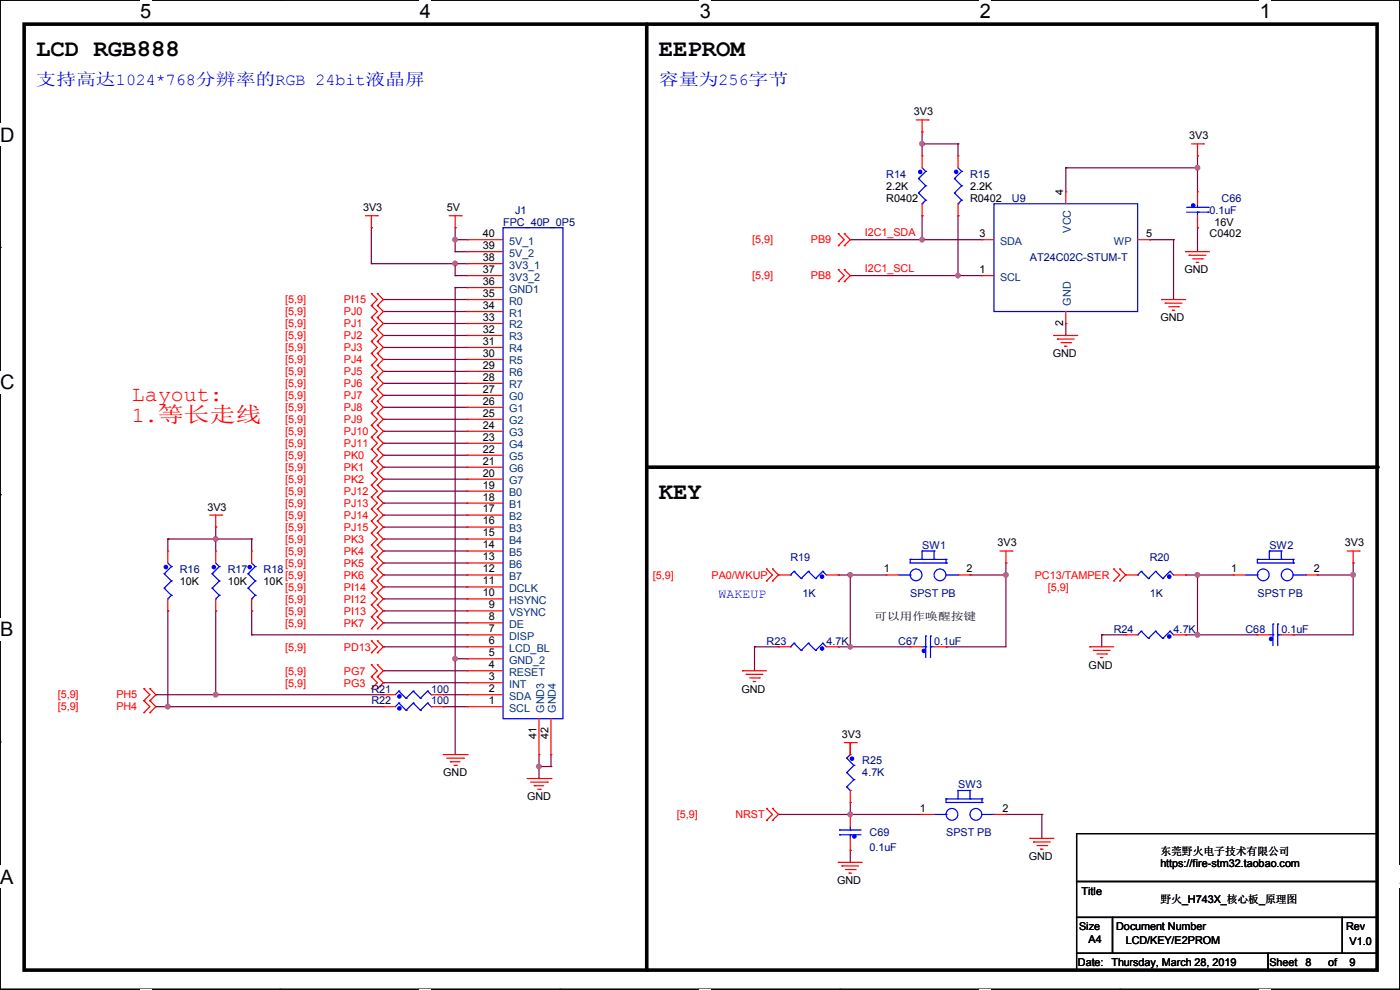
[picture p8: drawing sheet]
<svg xmlns="http://www.w3.org/2000/svg" width="297mm" height="210mm" viewBox="0 0 297 210" stroke-linecap="round" stroke-linejoin="round" font-family="sans-serif">
<path d="M0 0h297v209.8h-297z" fill="none" stroke="#000" stroke-width=".25"/>
<g fill="#fff">
<path d="M29.7 0h2.4v4.8h-2.4z"/>
<path d="M29.7 209.8h2.4v.2h-2.4z"/>
</g>
<path d="M59.4 0h.1M59.4 209.8h.1" fill="none" stroke="#000" stroke-width=".25"/>
<g fill="#fff">
<path d="M89.1 0h2.3v4.8h-2.3z"/>
<path d="M89.1 209.8h2.3v.2h-2.3z"/>
</g>
<path d="M118.8 0h.1M118.8 209.8h.1" fill="none" stroke="#000" stroke-width=".25"/>
<g fill="#fff">
<path d="M148.5 0h2.3v4.8h-2.3z"/>
<path d="M148.5 209.8h2.3v.2h-2.3z"/>
</g>
<path d="M178.2 0h.1M178.2 209.8h.1" fill="none" stroke="#000" stroke-width=".25"/>
<g fill="#fff">
<path d="M207.9 0h2.3v4.8h-2.3z"/>
<path d="M207.9 209.8h2.3v.2h-2.3z"/>
</g>
<path d="M237.6 0h.1M237.6 209.8h.1" fill="none" stroke="#000" stroke-width=".25"/>
<g fill="#fff">
<path d="M267.3 0h2.3v4.8h-2.3z"/>
<path d="M267.3 209.8h2.3v.2h-2.3z"/>
<path d="M0 26.2h3.1v4.8h-3.1z"/>
<path d="M0 78.7h3.1v4.7h-3.1z"/>
</g>
<path d="M0 52.5h.1M297 52.5h.1" fill="none" stroke="#000" stroke-width=".25"/>
<path d="M0 131.1h2.9v4.8h-2.9z" fill="#fff"/>
<path d="M0 104.9h.1M297 104.9h.1" fill="none" stroke="#000" stroke-width=".25"/>
<g fill="#fff">
<path d="M0 183.6h2.9v4.7h-2.9z"/>
<path d="M296.9 183.6h.1v4.7h-.1z"/>
</g>
<path d="M0 157.4h.1M297 157.4h.1M228.4 176.8h63.7v10.2h-63.7zM228.4 187h63.7v7.6h-63.7zM228.4 194.6h7.6v7.6h-7.6zM236 194.6h48.8v7.6h-48.8zM284.8 194.6h7.3v7.6h-7.3zM228.4 202.2h40.6v3.6h-40.6zM269 202.2h23.1v3.6h-23.1z" fill="none" stroke="#000" stroke-width=".25"/>
<path d="M5.1 5.1h287v200.7h-287zM137.2 5.1v200.7M137.2 99.1h154.9" fill="none" stroke="#000" stroke-width=".76"/>
<g fill="#000">
<circle cx="292.1" cy="99.1" r=".38"/>
<circle cx="137.2" cy="205.8" r=".38"/>
</g>
<g fill="none" stroke="#800040" stroke-width=".25">
<path d="M195.6 28h.1M195.6 30.5h.1M195.6 28v5.1M195.6 30.5h7.6M203.2 30.5h.1M203.2 30.5v2.6M226.1 35.6h.1M226.1 35.6v5.1M226.1 35.6h27.9M254 33.1h.1M254 35.6h.1M254 33.1v7.6"/>
<path d="M78.8 48.3h.1M78.8 55.9h.1M78.8 48.3v7.6M78.8 55.9h20.3M96.6 53.4h.1M96.6 48.3h.1M96.6 50.8h.1M96.6 58.5h.1M96.6 55.9h.1M96.6 50.8h2.5M96.6 58.5h2.5M96.6 53.4h2.5"/>
<path d="M96.6 48.3v5.1M96.6 55.9v2.6M180.4 50.8h.1M180.4 58.5h.1M180.4 50.8h27.9M180.4 58.5h27.9M195.6 45.8h.1M195.6 50.8h.1M195.6 45.8v5M203.2 45.8h.1M203.2 58.5h.1M203.2 45.8v12.7"/>
<path d="M243.9 50.8h.1M243.9 50.8h5.1M249 50.8h.1M249 50.8v12.7M254 48.3h.1M254 48.3v5.1M81.3 63.5h.1M81.3 66.1h.1M81.3 68.6h.1M81.3 71.2h.1M81.3 73.7h.1M81.3 76.2h.1"/>
<path d="M81.3 78.8h.1M81.3 63.5h17.8M81.3 66.1h17.8M81.3 68.6h17.8M81.3 71.2h17.8M81.3 73.7h17.8M81.3 76.2h17.8M81.3 78.8h17.8M96.6 61h.1M96.6 61v99.1M96.6 61h2.5M226.1 68.6h.1"/>
<path d="M226.1 68.6v2.6M81.3 81.3h.1M81.3 83.9h.1M81.3 86.4h.1M81.3 88.9h.1M81.3 91.5h.1M81.3 94h.1M81.3 96.6h.1M81.3 99.1h.1M81.3 81.3h17.8M81.3 83.9h17.8M81.3 86.4h17.8"/>
<path d="M81.3 88.9h17.8M81.3 91.5h17.8M81.3 94h17.8M81.3 96.6h17.8M81.3 99.1h17.8M35.6 114.3h.1M35.6 114.3h17.8M35.6 114.3v2.6M45.8 114.3h.1M45.8 111.8h.1M45.8 111.8v5.1M53.4 114.3h.1"/>
<path d="M53.4 114.3v2.6M81.3 101.6h.1M81.3 104.2h.1M81.3 106.7h.1M81.3 109.3h.1M81.3 111.8h.1M81.3 114.3h.1M81.3 116.9h.1M81.3 119.4h.1M81.3 101.6h17.8M81.3 104.2h17.8M81.3 106.7h17.8"/>
<path d="M81.3 109.3h17.8M81.3 111.8h17.8M81.3 114.3h17.8M81.3 116.9h17.8M81.3 119.4h17.8M213.4 119.4h.1M213.4 119.4v17.8h-12.7M287.1 119.4h.1M287.1 119.4v15.3h-12.7M35.6 129.6h.1M35.6 129.6v20.3M45.8 129.6h.1"/>
<path d="M45.8 129.6v17.8M53.4 129.6h.1M53.4 134.7h.1M53.4 134.7h45.7M53.4 129.6v5.1M81.3 122h.1M81.3 124.5h.1M81.3 127h.1M81.3 129.6h.1M81.3 132.1h.1M81.3 137.2h.1M81.3 122h17.8"/>
<path d="M81.3 137.2h17.8M81.3 124.5h17.8M81.3 127h17.8M81.3 129.6h17.8M81.3 132.1h17.8M96.6 139.7h.1M96.6 139.7h2.5M160.1 137.2h.1M160.1 137.2h5M160.1 137.2v5.1M177.8 137.2h.1M177.8 122h.1"/>
<path d="M177.8 122h10.2M177.8 137.2h15.3M180.4 122h.1M180.4 137.2h.1M180.4 122v15.2M200.7 137.2h.1M205.8 122h.1M205.8 122h7.6M213.4 122h.1M233.7 134.7h.1M233.7 134.7h5.1M233.7 134.7v2.5"/>
<path d="M251.5 122h.1M251.5 134.7h.1M251.5 122h10.2M251.5 134.7h15.2M254 122h.1M254 134.7h.1M254 122v12.7M274.4 134.7h.1M279.4 122h.1M279.4 122h7.7M287.1 122h.1M33.1 147.4h.1"/>
<path d="M33.1 149.9h.1M33.1 147.4h48.2M33.1 149.9h48.2M35.6 149.9h.1M45.8 147.4h.1M81.3 142.3h.1M81.3 144.8h.1M81.3 142.3h17.8M81.3 144.8h17.8M94 147.4h.1M94 149.9h.1M94 147.4h5.1"/>
<path d="M94 149.9h5.1M180.4 157.5h.1M180.4 157.5v2.6M114.3 162.6h.1M114.3 165.1h.1M114.3 160.1v5M114.3 162.6h2.6M116.9 162.6h.1M116.9 160.1v2.5M165.1 172.8h.1M165.1 172.8h30.5M180.4 170.2h.1"/>
<path d="M180.4 172.8h.1M180.4 170.2v2.6M213.4 172.8h.1M213.4 172.8h7.6M221 172.8h.1M221 172.8v5M180.4 180.4h.1M180.4 180.4v2.5"/>
</g>
<g fill="#f0f" stroke="#f0f" stroke-width=".25">
<circle cx="254" cy="35.6" r=".49"/>
<circle cx="195.6" cy="50.8" r=".49"/>
<circle cx="203.2" cy="58.4" r=".49"/>
<circle cx="195.6" cy="30.5" r=".49"/>
<circle cx="254" cy="121.9" r=".49"/>
<circle cx="180.4" cy="121.9" r=".49"/>
<circle cx="254" cy="134.6" r=".49"/>
<circle cx="180.4" cy="137.2" r=".49"/>
<circle cx="180.4" cy="172.7" r=".49"/>
<circle cx="287" cy="121.9" r=".49"/>
<circle cx="213.4" cy="121.9" r=".49"/>
<circle cx="96.5" cy="50.8" r=".49"/>
<circle cx="96.5" cy="55.9" r=".49"/>
<circle cx="96.5" cy="139.7" r=".49"/>
<circle cx="45.7" cy="114.3" r=".49"/>
<circle cx="45.7" cy="147.3" r=".49"/>
<circle cx="35.6" cy="149.9" r=".49"/>
<circle cx="114.3" cy="162.6" r=".49"/>
</g>
<g fill="none" stroke="#f00" stroke-width=".25">
<path d="M194.4 25.4h2.5M195.6 28h.1M195.6 33.1h.1M195.6 25.4v2.6M195.6 33.1v2.5M196.9 25.4h.1M203.2 33.1h.1M203.2 33.1v2.5M252.8 30.5h2.5M254 33.1h.1M254 30.5v2.6M255.3 30.5h.1"/>
<path d="M77.5 45.8h2.6M78.8 48.3h.1M78.8 45.8v2.5M80.1 45.8h.1M95.3 45.8h2.5M96.6 48.3h.1M96.6 45.8v2.5M97.8 45.8h.1M99.1 50.8h.1M99.1 53.4h.1M99.1 55.9h.1M99.1 58.5h.1"/>
<path d="M99.1 53.4h7.6M99.1 50.8h7.6M99.1 58.5h7.6M99.1 55.9h7.6M177.8 49.6h.1M177.8 52.1h.1M177.8 57.2h.1M177.8 59.7h.1M177.8 49.6l1.3 1.2-1.3 1.3M177.8 57.2l1.3 1.3-1.3 1.2M179.1 52.1h.1M179.1 49.6h.1"/>
<path d="M179.1 59.7h.1M179.1 57.2h.1M179.1 49.6l1.3 1.2-1.3 1.3M179.1 57.2l1.3 1.3-1.3 1.2M195.6 45.8h.1M195.6 43.2v2.6M203.2 45.8h.1M203.2 43.2v2.6M208.3 50.8h.1M208.3 58.5h.1M208.3 50.8h2.6M208.3 58.5h2.6"/>
<path d="M226.1 40.7h.1M226.1 40.7v2.5M241.3 50.8h2.6M243.9 50.8h.1M251.5 53.4h.1M251.5 53.4h5.1M252.3 54.1h.1M252.3 54.1h3.5M253 54.9h2.1M253.8 55.7h.1M253.8 55.7h.5M254 40.7h.1"/>
<path d="M254 48.3h.1M254 40.7v2.5M254 45.8v2.5M255.1 54.9h.1M78.8 62.3h.1M78.8 64.8h.1M78.8 67.4h.1M78.8 69.9h.1M78.8 72.4h.1M78.8 75h.1M78.8 77.5h.1M78.8 62.3l1.3 1.2-1.3 1.3"/>
<path d="M78.8 64.8l1.3 1.3-1.3 1.3M78.8 67.4l1.3 1.2-1.3 1.3M78.8 69.9l1.3 1.3-1.3 1.2M78.8 72.4l1.3 1.3-1.3 1.3M78.8 75l1.3 1.2-1.3 1.3M78.8 77.5l1.3 1.3-1.3 1.3M80.1 64.8h.1M80.1 62.3h.1M80.1 67.4h.1M80.1 69.9h.1M80.1 72.4h.1M80.1 75h.1"/>
<path d="M80.1 77.5h.1M80.1 62.3l1.2 1.2-1.2 1.3M80.1 64.8l1.2 1.3-1.2 1.3M80.1 67.4l1.2 1.2-1.2 1.3M80.1 69.9l1.2 1.3-1.2 1.2M80.1 72.4l1.2 1.3-1.2 1.3M80.1 75l1.2 1.2-1.2 1.3M80.1 77.5l1.2 1.3-1.2 1.3M99.1 61h.1M99.1 63.5h.1M99.1 66.1h.1M99.1 68.6h.1"/>
<path d="M99.1 71.2h.1M99.1 73.7h.1M99.1 76.2h.1M99.1 78.8h.1M99.1 71.2h7.6M99.1 63.5h7.6M99.1 61h7.6M99.1 66.1h7.6M99.1 68.6h7.6M99.1 73.7h7.6M99.1 76.2h7.6M99.1 78.8h7.6"/>
<path d="M223.6 71.2h.1M223.6 71.2h5M224.3 71.9h.1M224.3 71.9h3.6M225.1 72.7h2M225.8 73.4h.1M225.8 73.4h.6M226.1 68.6h.1M226.1 66.1v2.5M227.1 72.7h.1M246.4 63.5h.1M246.4 63.5h5.1"/>
<path d="M247.2 64.3h.1M247.2 64.3h3.5M247.9 65.1h2.1M248.7 65.8h.1M248.7 65.8h.5M250 65.1h.1M78.8 80.1h.1M78.8 82.6h.1M78.8 85.1h.1M78.8 87.7h.1M78.8 90.2h.1M78.8 92.8h.1"/>
<path d="M78.8 95.3h.1M78.8 97.8h.1M78.8 80.1l1.3 1.2-1.3 1.3M78.8 82.6l1.3 1.3-1.3 1.2M78.8 85.1l1.3 1.3-1.3 1.3M78.8 87.7l1.3 1.2-1.3 1.3M78.8 90.2l1.3 1.3-1.3 1.3M78.8 92.8l1.3 1.2-1.3 1.3M78.8 95.3l1.3 1.3-1.3 1.2M78.8 97.8l1.3 1.3-1.3 1.3M80.1 80.1h.1M80.1 82.6h.1"/>
<path d="M80.1 85.1h.1M80.1 87.7h.1M80.1 90.2h.1M80.1 92.8h.1M80.1 95.3h.1M80.1 97.8h.1M80.1 80.1l1.2 1.2-1.2 1.3M80.1 82.6l1.2 1.3-1.2 1.2M80.1 85.1l1.2 1.3-1.2 1.3M80.1 87.7l1.2 1.2-1.2 1.3M80.1 90.2l1.2 1.3-1.2 1.3M80.1 92.8l1.2 1.2-1.2 1.3"/>
<path d="M80.1 95.3l1.2 1.3-1.2 1.2M80.1 97.8l1.2 1.3-1.2 1.3M99.1 81.3h.1M99.1 86.4h.1M99.1 88.9h.1M99.1 91.5h.1M99.1 94h.1M99.1 96.6h.1M99.1 99.1h.1M99.1 83.9h.1M99.1 81.3h7.6M99.1 86.4h7.6"/>
<path d="M99.1 88.9h7.6M99.1 91.5h7.6M99.1 94h7.6M99.1 96.6h7.6M99.1 99.1h7.6M99.1 83.9h7.6M35.6 116.9h.1M35.6 116.9v2.5M44.5 109.3h2.5M45.8 111.8h.1M45.8 116.9h.1M45.8 109.3v2.5"/>
<path d="M45.8 116.9v2.5M47 109.3h.1M53.4 116.9h.1M53.4 116.9v2.5M78.8 100.4h.1M78.8 102.9h.1M78.8 105.5h.1M78.8 108h.1M78.8 110.5h.1M78.8 113.1h.1M78.8 115.6h.1M78.8 118.2h.1"/>
<path d="M78.8 100.4l1.3 1.2-1.3 1.3M78.8 102.9l1.3 1.3-1.3 1.3M78.8 105.5l1.3 1.2-1.3 1.3M78.8 108l1.3 1.3-1.3 1.2M78.8 110.5l1.3 1.3-1.3 1.3M78.8 113.1l1.3 1.2-1.3 1.3M78.8 115.6l1.3 1.3-1.3 1.3M78.8 118.2l1.3 1.2-1.3 1.3M80.1 100.4h.1M80.1 102.9h.1M80.1 105.5h.1M80.1 108h.1"/>
<path d="M80.1 110.5h.1M80.1 113.1h.1M80.1 115.6h.1M80.1 118.2h.1M80.1 100.4l1.2 1.2-1.2 1.3M80.1 102.9l1.2 1.3-1.2 1.3M80.1 105.5l1.2 1.2-1.2 1.3M80.1 108l1.2 1.3-1.2 1.2M80.1 110.5l1.2 1.3-1.2 1.3M80.1 113.1l1.2 1.2-1.2 1.3M80.1 115.6l1.2 1.3-1.2 1.3M80.1 118.2l1.2 1.2-1.2 1.3"/>
<path d="M99.1 101.6h.1M99.1 104.2h.1M99.1 106.7h.1M99.1 109.3h.1M99.1 111.8h.1M99.1 114.3h.1M99.1 116.9h.1M99.1 119.4h.1M99.1 116.9h7.6M99.1 109.3h7.6M99.1 101.6h7.6M99.1 104.2h7.6"/>
<path d="M99.1 106.7h7.6M99.1 111.8h7.6M99.1 114.3h7.6M99.1 119.4h7.6M212.1 116.9h2.6M213.4 119.4h.1M213.4 116.9v2.5M214.7 116.9h.1M285.8 116.9h2.5M287.1 119.4h.1M287.1 116.9v2.5M288.3 116.9h.1"/>
<path d="M35.6 129.6h.1M35.6 127v2.6M45.8 129.6h.1M45.8 127v2.6M53.4 129.6h.1M53.4 127v2.6M78.8 120.7h.1M78.8 123.2h.1M78.8 125.8h.1M78.8 128.3h.1M78.8 130.9h.1M78.8 133.4h.1"/>
<path d="M78.8 135.9h.1M78.8 138.5h.1M78.8 120.7l1.3 1.3-1.3 1.2M78.8 123.2l1.3 1.3-1.3 1.3M78.8 125.8l1.3 1.2-1.3 1.3M78.8 128.3l1.3 1.3-1.3 1.3M78.8 130.9l1.3 1.2-1.3 1.3M78.8 135.9l1.3 1.3-1.3 1.3M80.1 120.7h.1M80.1 123.2h.1M80.1 125.8h.1M80.1 128.3h.1"/>
<path d="M80.1 130.9h.1M80.1 133.4h.1M80.1 138.5h.1M80.1 135.9h.1M80.1 120.7l1.2 1.3-1.2 1.2M80.1 123.2l1.2 1.3-1.2 1.3M80.1 125.8l1.2 1.2-1.2 1.3M80.1 128.3l1.2 1.3-1.2 1.3M80.1 130.9l1.2 1.2-1.2 1.3M80.1 135.9l1.2 1.3-1.2 1.3M99.1 122h.1M99.1 124.5h.1"/>
<path d="M99.1 134.7h.1M99.1 127h.1M99.1 129.6h.1M99.1 132.1h.1M99.1 137.2h.1M99.1 139.7h.1M99.1 137.2h7.6M99.1 122h7.6M99.1 134.7h7.6M99.1 124.5h7.6M99.1 127h7.6M99.1 129.6h7.6"/>
<path d="M99.1 132.1h7.6M99.1 139.7h7.6M162.6 123.2h.1M162.6 120.7h.1M162.6 120.7l1.3 1.3-1.3 1.2M163.9 120.7h.1M163.9 123.2h.1M163.9 120.7l1.2 1.3M165.1 137.2h.1M165.1 122h.1M165.1 137.2h2.6M165.1 122l-1.2 1.2"/>
<path d="M165.1 122h2.6M175.3 137.2h2.5M175.3 122h2.5M177.8 137.2h.1M177.8 122h.1M188 122h.1M188 122h2.5M193.1 137.2h.1M193.1 137.2h2.5M198.2 137.2h2.5M200.7 137.2h.1M203.2 122h2.6"/>
<path d="M205.8 122h.1M231.2 137.2h.1M231.2 137.2h5.1M231.9 138h.1M231.9 138h3.6M232.7 138.7h2M233.5 139.5h.1M233.5 139.5h.5M234.7 138.7h.1M236.3 123.2h.1M236.3 120.7h.1M236.3 120.7l1.2 1.3-1.2 1.2"/>
<path d="M237.5 120.7h.1M237.5 123.2h.1M237.5 120.7l1.3 1.3M238.8 122h.1M238.8 134.7h.1M238.8 122l-1.3 1.2M238.8 122h2.5M238.8 134.7h2.5M249 122h2.5M249 134.7h2.5M251.5 122h.1M251.5 134.7h.1"/>
<path d="M261.7 122h.1M261.7 122h2.5M266.7 134.7h.1M266.7 134.7h2.6M271.8 134.7h2.6M274.4 134.7h.1M276.9 122h2.5M279.4 122h.1M30.5 146.1h.1M30.5 148.6h.1M30.5 151.2h.1M30.5 148.6l1.3 1.3-1.3 1.3"/>
<path d="M30.5 146.1l1.3 1.3-1.3 1.2M31.8 148.6h.1M31.8 146.1h.1M31.8 151.2h.1M31.8 146.1l1.3 1.3-1.3 1.2M31.8 148.6l1.3 1.3-1.3 1.3M78.8 141h.1M78.8 143.6h.1M78.8 146.1h.1M78.8 141l1.3 1.3-1.3 1.3M78.8 143.6l1.3 1.2-1.3 1.3M80.1 143.6h.1"/>
<path d="M80.1 141h.1M80.1 146.1h.1M80.1 141l1.2 1.3-1.2 1.3M80.1 143.6l1.2 1.2-1.2 1.3M81.3 149.9h.1M81.3 147.4h.1M81.3 149.9h2.6M81.3 147.4h2.6M91.5 149.9h2.5M91.5 147.4h2.5M94 149.9h.1M94 147.4h.1"/>
<path d="M99.1 142.3h.1M99.1 144.8h.1M99.1 149.9h.1M99.1 147.4h.1M99.1 142.3h7.6M99.1 149.9h7.6M99.1 147.4h7.6M99.1 144.8h7.6M114.3 152.4v7.7M116.9 152.4v7.7M157.5 142.3h.1M157.5 142.3h5.1"/>
<path d="M158.3 143h.1M158.3 143h3.5M159 143.8h2.1M159.8 144.6h.1M159.8 144.6h.5M161.1 143.8h.1M179.1 157.5h2.6M180.4 157.5h.1M180.4 157.5v2.6M181.7 157.5h.1M94 160.1h5.1M94.8 160.8h3.5"/>
<path d="M95.5 161.6h.1M95.5 161.6h2.1M96.3 162.3h.5M96.8 162.3h.1M98.3 160.8h.1M99.1 160.1h.1M111.8 165.1h5.1M112.6 165.9h3.5M113.3 166.7h.1M113.3 166.7h2.1M114.1 167.4h.5M114.3 160.1h.1"/>
<path d="M114.6 167.4h.1M116.1 165.9h.1M116.9 165.1h.1M116.9 160.1h.1M162.6 174h.1M162.6 171.5h.1M162.6 171.5l1.3 1.3-1.3 1.2M163.9 171.5h.1M163.9 174h.1M163.9 171.5l1.2 1.3-1.2 1.2M180.4 160.1h.1M180.4 170.2h.1"/>
<path d="M180.4 172.8h.1M180.4 167.7v2.5M180.4 172.8v2.5M180.4 177.8v2.6M195.6 172.8h.1M195.6 172.8h2.6M210.9 172.8h2.5M213.4 172.8h.1M218.5 177.8h.1M218.5 177.8h5.1M219.2 178.6h.1M219.2 178.6h3.6"/>
<path d="M220 179.4h2M222 179.4h.1M177.8 182.9h.1M177.8 182.9h5.1M178.6 183.7h.1M178.6 183.7h3.6M179.4 184.4h2M180.1 185.2h.1M180.1 185.2h.5M180.4 180.4h.1M181.4 184.4h.1M220.8 180.1h.1"/>
<path d="M220.8 180.1h.5"/>
</g>
<g fill="none" stroke="#00f" stroke-width=".25">
<path d="M194.9 37.9h.1M194.9 37.9l1.5 1.5M195.6 35.6l.8 .8M196.4 36.4h.1M196.4 39.4h.1M196.4 36.4l-1.5 1.5M196.4 39.4l-1.5 1.5M202.5 37.9h.1M202.5 37.9l1.5 1.5M203.2 35.6l.8 .8M204 36.4h.1M204 39.4h.1"/>
<path d="M204 36.4l-1.5 1.5M204 39.4l-1.5 1.5M106.7 48.3h12.7v104.1h-12.7zM194.9 40.9h.1M194.9 40.9l1.5 1.6M195.6 43.2h.1M196.4 42.5h.1M196.4 42.5l-.8 .7M202.5 40.9h.1M202.5 40.9l1.5 1.6M203.2 43.2h.1M204 42.5h.1"/>
<path d="M204 42.5l-.8 .7M210.9 43.2h30.4v22.9h-30.4zM251.8 45h4.5M251.8 44h4.5M254 45h.1M254 44h.1M254 43.2v.8M254 45v.8M256.3 45h.1M256.3 44h.1M35.6 119.4l.8 .8M45.8 119.4l.7 .8"/>
<path d="M53.4 119.4l.7 .8M193.1 118.7h.1M193.1 118.7v.7h7.6M193.1 118.7h7.6M195.6 116.9h.1M195.6 116.9h2.6M195.6 116.9v1.8M198.2 116.9h.1M198.2 118.7h.1M198.2 116.9v1.8M200.7 119.4h.1M200.7 118.7h.1"/>
<path d="M200.7 118.7v.7M266.7 118.7h.1M266.7 118.7v.7h7.7M266.7 118.7h7.7M269.3 116.9h.1M269.3 116.9v1.8M269.3 116.9h2.5M271.8 116.9h.1M271.8 118.7h.1M271.8 116.9v1.8M274.4 119.4h.1M274.4 118.7h.1"/>
<path d="M274.4 118.7v.7M34.8 121.7h.1M34.8 124.8h.1M34.8 121.7l1.6 1.5M34.8 124.8l1.6 1.5M35.6 127h.1M36.4 120.2h.1M36.4 123.2h.1M36.4 126.3h.1M36.4 120.2l-1.6 1.5M36.4 123.2l-1.6 1.6M36.4 126.3l-.8 .7"/>
<path d="M45 121.7h.1M45 124.8h.1M45 121.7l1.5 1.5M45 124.8l1.5 1.5M45.8 127h.1M46.5 120.2h.1M46.5 123.2h.1M46.5 126.3h.1M46.5 120.2l-1.5 1.5M46.5 123.2l-1.5 1.6M46.5 126.3l-.7 .7M52.6 121.7h.1"/>
<path d="M52.6 124.8h.1M52.6 121.7l1.5 1.5M52.6 124.8l1.5 1.5M53.4 127h.1M54.1 120.2h.1M54.1 123.2h.1M54.1 126.3h.1M54.1 120.2l-1.5 1.5M54.1 123.2l-1.5 1.6M54.1 126.3l-.7 .7M167.7 137.2h.1M167.7 122h.1"/>
<path d="M168.4 136.4h.1M168.4 121.2h.1M168.4 136.4l1.6 1.6M168.4 136.4l-.7 .8M168.4 121.2l1.6 1.5M168.4 121.2l-.7 .8M170 138h.1M170 122.7h.1M171.5 136.4h.1M171.5 121.2h.1M171.5 136.4l1.5 1.6M171.5 136.4l-1.5 1.6"/>
<path d="M171.5 121.2l1.5 1.5M171.5 121.2l-1.5 1.5M173 138h.1M173 122.7h.1M174.5 136.4h.1M174.5 121.2h.1M174.5 136.4l.8 .8M174.5 136.4l-1.5 1.6M174.5 121.2l.8 .8M174.5 121.2l-1.5 1.5M190.5 122h2.6M193.1 122h.1"/>
<path d="M195.6 137.2h.8M196.4 134.9h.1M196.4 137.2h.1M196.4 134.9v4.6M197.4 134.9h.1M197.4 137.2h.1M197.4 134.9v4.6M197.4 137.2h.8M200.7 122h2.5M203.2 122h.1M241.3 122h.1M241.3 134.7h.1"/>
<path d="M242.1 121.2h.1M242.1 133.9h.1M242.1 121.2l1.5 1.5M242.1 121.2l-.8 .8M242.1 133.9l1.5 1.5M242.1 133.9l-.8 .8M243.6 122.7h.1M243.6 135.4h.1M245.2 121.2h.1M245.2 133.9h.1M245.2 121.2l1.5 1.5M245.2 121.2l-1.6 1.5"/>
<path d="M245.2 133.9l1.5 1.5M245.2 133.9l-1.6 1.5M246.7 122.7h.1M246.7 135.4h.1M248.2 121.2h.1M248.2 133.9h.1M248.2 121.2l.8 .8M248.2 121.2l-1.5 1.5M248.2 133.9l.8 .8M248.2 133.9l-1.5 1.5M264.2 122h2.5M266.7 122h.1"/>
<path d="M269.3 134.7h.7M270 132.4h.1M270 134.7h.1M270 132.4v4.5M271.1 132.4h.1M271.1 134.7h.1M271.1 132.4v4.5M271.1 134.7h.7M274.4 122h2.5M276.9 122h.1M84.6 149.1h.1M84.6 146.6h.1"/>
<path d="M84.6 149.1l-.7 .8M84.6 149.1l1.5 1.6M84.6 146.6l-.7 .8M84.6 146.6l1.5 1.5M86.1 150.7h.1M86.1 148.1h.1M87.7 149.1h.1M87.7 146.6h.1M87.7 149.1l-1.6 1.6M87.7 149.1l1.5 1.6M87.7 146.6l-1.6 1.5M87.7 146.6l1.5 1.5"/>
<path d="M89.2 150.7h.1M89.2 148.1h.1M90.7 149.1h.1M90.7 146.6h.1M90.7 149.1l-1.5 1.6M90.7 149.1l.8 .8M90.7 146.6l-1.5 1.5M90.7 146.6l.8 .8M91.5 149.9h.1M91.5 147.4h.1M178.1 176.1h.1M178.1 177.1h.1"/>
<path d="M178.1 176.1h4.6M178.1 177.1h4.6M179.6 160.8h.1M179.6 163.9h.1M179.6 166.9h.1M179.6 160.8l1.5 1.5M179.6 163.9l1.5 1.5M179.6 166.9l.8 .8M180.4 167.7h.1M180.4 176.1h.1M180.4 177.1h.1M180.4 160.1l-.8 .7"/>
<path d="M180.4 175.3v.8M180.4 177.1v.7M181.1 162.3h.1M181.1 165.4h.1M181.1 162.3l-1.5 1.6M181.1 165.4l-1.5 1.5M198.2 172.8h2.5M200.7 172.8h.1M200.7 169.5h.1M200.7 169.5v.7h7.6M200.7 169.5h7.6M203.2 167.7h.1"/>
<path d="M203.2 167.7v1.8M203.2 167.7h2.6M205.8 167.7h.1M205.8 169.5h.1M205.8 167.7v1.8M208.3 170.2h.1M208.3 169.5h.1M208.3 172.8h2.6M208.3 169.5v.7M210.9 172.8h.1"/>
<circle cx="194.3" cy="121.9" r="1.25"/>
<circle cx="199.4" cy="121.9" r="1.25"/>
<circle cx="268" cy="121.9" r="1.25"/>
<circle cx="273.1" cy="121.9" r="1.25"/>
<circle cx="202" cy="172.7" r="1.25"/>
<circle cx="207" cy="172.7" r="1.25"/>
</g>
<g fill="#00f" stroke="#00f" stroke-width=".25">
<circle cx="174.4" cy="137.6" r=".36"/>
<circle cx="196" cy="138.1" r=".36"/>
<circle cx="53" cy="120.3" r=".36"/>
<circle cx="180.7" cy="160.9" r=".36"/>
<circle cx="248.1" cy="122.3" r=".36"/>
<circle cx="84.7" cy="150.3" r=".36"/>
<circle cx="84.7" cy="147.7" r=".36"/>
<circle cx="174.4" cy="122.3" r=".36"/>
<circle cx="195.2" cy="36.5" r=".36"/>
<circle cx="253.1" cy="43.6" r=".36"/>
<circle cx="181.2" cy="177.4" r=".36"/>
<circle cx="202.8" cy="36.5" r=".36"/>
<circle cx="269.6" cy="135.5" r=".36"/>
<circle cx="45.4" cy="120.3" r=".36"/>
<circle cx="35.2" cy="120.3" r=".36"/>
<circle cx="248.1" cy="135" r=".36"/>
</g>
<g font-size="5.1">
<text x="7.7" y="11.9">LCD RGB888</text>
<text x="139.7" y="11.9">EEPROM</text>
<text x="139.7" y="105.9">KEY</text>
</g>
<g font-size="4.6" fill="#f00">
<text x="28" y="85">Layout:</text>
<text x="28" y="89.5">1.等长走线</text>
</g>
<g font-size="4.2">
<text x="29.7" y="3.9">5</text>
<text x="89.1" y="3.9">4</text>
<text x="148.5" y="3.9">3</text>
<text x="207.9" y="3.9">2</text>
<text x="267.2" y="3.9">1</text>
<text x="0" y="30.1">D</text>
<text x="0" y="82.5">C</text>
<text x="0" y="135">B</text>
<text x="0" y="187.4">A</text>
<text x="297" y="187.4">A</text>
</g>
<g font-size="3.6" fill="#00f">
<text x="7.7" y="18.1">支持高达1024*768分辨率的RGB 24bit液晶屏</text>
<text x="139.7" y="18.1">容量为256字节</text>
</g>
<text font-size="2.8" fill="#00f" x="152.4" y="126.7">WAKEUP</text>
<g font-size="2.3">
<text x="193.9" y="24.5">3V3</text>
<text x="252.3" y="29.5">3V3</text>
<text x="188" y="40.2">2.2K</text>
<text x="205.8" y="40.2">2.2K</text>
<text x="225.6" y="41.4" transform="rotate(-90 225.6 41.4)">4</text>
<text x="77" y="44.8">3V3</text>
<text x="94.8" y="44.8">5V</text>
<text x="188" y="42.8">R0402</text>
<text x="205.8" y="42.8">R0402</text>
<text x="257.6" y="47.8">16V</text>
<text x="102.4" y="50.3">40</text>
<text x="102.4" y="52.8">39</text>
<text x="207.8" y="50.3">3</text>
<text x="243.1" y="50.3">5</text>
<text x="256.6" y="50.4">C0402</text>
<text x="102.4" y="55.4">38</text>
<text x="102.4" y="57.9">37</text>
<text x="207.8" y="57.9">1</text>
<text x="251.3" y="58">GND</text>
<text x="102.4" y="60.5">36</text>
<text x="102.4" y="63">35</text>
<text x="102.4" y="65.5">34</text>
<text x="102.4" y="68.1">33</text>
<text x="102.4" y="70.6">32</text>
<text x="225.6" y="69.1" transform="rotate(-90 225.6 69.1)">2</text>
<text x="246.2" y="68.2">GND</text>
<text x="102.4" y="73.2">31</text>
<text x="102.4" y="75.7">30</text>
<text x="223.3" y="75.8">GND</text>
<text x="102.4" y="78.2">29</text>
<text x="102.4" y="80.8">28</text>
<text x="102.4" y="83.3">27</text>
<text x="102.4" y="85.9">26</text>
<text x="102.4" y="88.4">25</text>
<text x="102.4" y="90.9">24</text>
<text x="102.4" y="93.5">23</text>
<text x="102.4" y="96">22</text>
<text x="102.4" y="98.6">21</text>
<text x="102.4" y="101.1">20</text>
<text x="102.4" y="103.6">19</text>
<text x="102.4" y="106.2">18</text>
<text x="44" y="108.3">3V3</text>
<text x="102.4" y="108.7">17</text>
<text x="102.4" y="111.3">16</text>
<text x="102.4" y="113.8">15</text>
<text x="102.4" y="116.3">14</text>
<text x="102.4" y="118.9">13</text>
<text x="211.6" y="115.9">3V3</text>
<text x="285.3" y="115.9">3V3</text>
<text x="38.1" y="124">10K</text>
<text x="48.3" y="124">10K</text>
<text x="55.9" y="124">10K</text>
<text x="102.4" y="121.4">12</text>
<text x="102.4" y="124">11</text>
<text x="187.5" y="121.4">1</text>
<text x="205" y="121.4">2</text>
<text x="261.2" y="121.4">1</text>
<text x="278.7" y="121.4">2</text>
<text x="102.4" y="126.5">10</text>
<text x="103.7" y="129">9</text>
<text x="103.7" y="131.6">8</text>
<text x="185.5" y="131.4">可以用作唤醒按键</text>
<text x="103.7" y="134.1">7</text>
<text x="103.7" y="136.7">6</text>
<text x="103.7" y="139.2">5</text>
<text x="103.7" y="141.7">4</text>
<text x="230.9" y="141.8">GND</text>
<text x="103.7" y="144.3">3</text>
<text x="103.7" y="149.4">1</text>
<text x="103.7" y="146.8">2</text>
<text x="157.3" y="146.9">GND</text>
<text x="113.8" y="156.8" transform="rotate(-90 113.8 156.8)">41</text>
<text x="116.3" y="156.8" transform="rotate(-90 116.3 156.8)">42</text>
<text x="178.6" y="156.5">3V3</text>
<text x="94" y="164.7">GND</text>
<text x="111.8" y="169.8">GND</text>
<text x="195.1" y="172.2">1</text>
<text x="212.7" y="172.2">2</text>
<text x="218.2" y="182.5">GND</text>
<text x="246.2" y="181.4">东莞野火电子技术有限公司</text>
<text x="246.2" y="184">https://fire-stm32.taobao.com</text>
<text x="177.6" y="187.5">GND</text>
<text x="229.4" y="189.8">Title</text>
<text x="246.2" y="191.6">野火_H743X_核心板_原理图</text>
<text x="228.9" y="197.2">Size</text>
<text x="236.8" y="197.2">Document Number</text>
<text x="285.6" y="197.2">Rev</text>
<text x="230.9" y="200">A4</text>
<text x="238.8" y="200.2">LCD/KEY/E2PROM</text>
<text x="286.3" y="200.5">V1.0</text>
<text x="228.7" y="204.8">Date:</text>
<text x="235.8" y="204.8">Thursday, March 28, 2019</text>
<text x="269.3" y="204.8">Sheet</text>
<text x="276.9" y="204.8">8</text>
<text x="281.7" y="204.8">of</text>
<text x="286.3" y="204.8">9</text>
</g>
<g font-size="2.3" fill="#000080">
<text x="188" y="37.7">R14</text>
<text x="205.8" y="37.7">R15</text>
<text x="106.7" y="47.8">FPC_40P_0P5</text>
<text x="109.3" y="45.3">J1</text>
<text x="214.7" y="42.8">U9</text>
<text x="256.6" y="45.3">0.1uF</text>
<text x="259.1" y="42.8">C66</text>
<text x="218.5" y="55.5">AT24C02C-STUM-T</text>
<text x="167.7" y="119">R19</text>
<text x="195.6" y="116.4">SW1</text>
<text x="243.9" y="119">R20</text>
<text x="269.3" y="116.4">SW2</text>
<text x="38.1" y="121.5">R16</text>
<text x="48.3" y="121.5">R17</text>
<text x="55.9" y="121.5">R18</text>
<text x="170.2" y="126.6">1K</text>
<text x="193.1" y="126.6">SPST PB</text>
<text x="243.9" y="126.6">1K</text>
<text x="266.8" y="126.6">SPST PB</text>
<text x="162.6" y="136.7">R23</text>
<text x="175.3" y="136.7">4.7K</text>
<text x="190.6" y="136.7">C67</text>
<text x="198.2" y="136.7">0.1uF</text>
<text x="236.3" y="134.2">R24</text>
<text x="249" y="134.2">4.7K</text>
<text x="264.2" y="134.2">C68</text>
<text x="271.8" y="134.2">0.1uF</text>
<text x="78.8" y="149.4">R22</text>
<text x="78.8" y="146.9">R21</text>
<text x="91.5" y="149.4">100</text>
<text x="91.5" y="146.9">100</text>
<text x="182.9" y="162.1">R25</text>
<text x="182.9" y="164.7">4.7K</text>
<text x="203.3" y="167.2">SW3</text>
<text x="184.5" y="177.4">C69</text>
<text x="200.7" y="177.4">SPST PB</text>
<text x="184.5" y="180.4">0.1uF</text>
</g>
<g font-size="2.3" fill="#004080">
<text x="108" y="51.9">5V_1</text>
<text x="212.1" y="51.9">SDA</text>
<text x="227.2" y="49.3" transform="rotate(-90 227.2 49.3)">VCC</text>
<text x="236.3" y="51.9">WP</text>
<text x="108" y="54.4">5V_2</text>
<text x="108" y="57">3V3_1</text>
<text x="108" y="59.5">3V3_2</text>
<text x="212.1" y="59.5">SCL</text>
<text x="108" y="62.1">GND1</text>
<text x="108" y="64.6">R0</text>
<text x="227.2" y="64.8" transform="rotate(-90 227.2 64.8)">GND</text>
<text x="108" y="67.1">R1</text>
<text x="108" y="69.7">R2</text>
<text x="108" y="72.2">R3</text>
<text x="108" y="74.8">R4</text>
<text x="108" y="77.3">R5</text>
<text x="108" y="79.8">R6</text>
<text x="108" y="82.4">R7</text>
<text x="108" y="87.5">G1</text>
<text x="108" y="84.9">G0</text>
<text x="108" y="90">G2</text>
<text x="108" y="92.5">G3</text>
<text x="108" y="95.1">G4</text>
<text x="108" y="97.6">G5</text>
<text x="108" y="100.2">G6</text>
<text x="108" y="102.7">G7</text>
<text x="108" y="105.2">B0</text>
<text x="108" y="107.8">B1</text>
<text x="108" y="110.3">B2</text>
<text x="108" y="112.9">B3</text>
<text x="108" y="115.4">B4</text>
<text x="108" y="117.9">B5</text>
<text x="108" y="120.5">B6</text>
<text x="108" y="123">B7</text>
<text x="108" y="125.6">DCLK</text>
<text x="108" y="128.1">HSYNC</text>
<text x="108" y="130.6">VSYNC</text>
<text x="108" y="135.7">DISP</text>
<text x="108" y="133.2">DE</text>
<text x="108" y="138.3">LCD_BL</text>
<text x="108" y="140.8">GND_2</text>
<text x="108" y="143.3">RESET</text>
<text x="108" y="145.9">INT</text>
<text x="108" y="148.4">SDA</text>
<text x="108" y="151">SCL</text>
<text x="115.4" y="151.2" transform="rotate(-90 115.4 151.2)">GND3</text>
<text x="117.9" y="151.2" transform="rotate(-90 117.9 151.2)">GND4</text>
</g>
<g font-size="2.3" fill="#f00">
<text x="159.6" y="51.6">[5,9]</text>
<text x="172" y="51.6">PB9</text>
<text x="183.4" y="50.1">I2C1_SDA</text>
<text x="159.6" y="59.3">[5,9]</text>
<text x="172" y="59.3">PB8</text>
<text x="183.4" y="57.7">I2C1_SCL</text>
<text x="60.5" y="64.3">[5,9]</text>
<text x="72.9" y="64.3">PI15</text>
<text x="60.5" y="66.9">[5,9]</text>
<text x="60.5" y="69.4">[5,9]</text>
<text x="60.5" y="72">[5,9]</text>
<text x="72.9" y="66.9">PJ0</text>
<text x="72.9" y="69.4">PJ1</text>
<text x="72.9" y="72">PJ2</text>
<text x="60.5" y="74.5">[5,9]</text>
<text x="60.5" y="77">[5,9]</text>
<text x="72.9" y="74.5">PJ3</text>
<text x="72.9" y="77">PJ4</text>
<text x="60.5" y="79.6">[5,9]</text>
<text x="60.5" y="82.1">[5,9]</text>
<text x="72.9" y="79.6">PJ5</text>
<text x="72.9" y="82.1">PJ6</text>
<text x="60.5" y="84.7">[5,9]</text>
<text x="60.5" y="87.2">[5,9]</text>
<text x="60.5" y="89.7">[5,9]</text>
<text x="72.9" y="84.7">PJ7</text>
<text x="72.9" y="87.2">PJ8</text>
<text x="72.9" y="89.7">PJ9</text>
<text x="60.5" y="92.3">[5,9]</text>
<text x="60.5" y="94.8">[5,9]</text>
<text x="72.9" y="92.3">PJ10</text>
<text x="72.9" y="94.8">PJ11</text>
<text x="60.5" y="97.4">[5,9]</text>
<text x="60.5" y="99.9">[5,9]</text>
<text x="72.9" y="97.4">PK0</text>
<text x="72.9" y="99.9">PK1</text>
<text x="60.5" y="102.4">[5,9]</text>
<text x="60.5" y="105">[5,9]</text>
<text x="60.5" y="107.5">[5,9]</text>
<text x="72.9" y="102.4">PK2</text>
<text x="72.9" y="105">PJ12</text>
<text x="72.9" y="107.5">PJ13</text>
<text x="60.5" y="110.1">[5,9]</text>
<text x="60.5" y="112.6">[5,9]</text>
<text x="72.9" y="110.1">PJ14</text>
<text x="72.9" y="112.6">PJ15</text>
<text x="60.5" y="115.1">[5,9]</text>
<text x="60.5" y="117.7">[5,9]</text>
<text x="72.9" y="115.1">PK3</text>
<text x="72.9" y="117.7">PK4</text>
<text x="60.5" y="120.2">[5,9]</text>
<text x="60.5" y="122.8">[5,9]</text>
<text x="60.5" y="125.3">[5,9]</text>
<text x="72.9" y="120.2">PK5</text>
<text x="72.9" y="122.8">PK6</text>
<text x="72.9" y="125.3">PI14</text>
<text x="138.5" y="122.8">[5,9]</text>
<text x="150.9" y="122.8">PA0/WKUP</text>
<text x="219.5" y="122.8">PC13/TAMPER</text>
<text x="222.3" y="125.3">[5,9]</text>
<text x="60.5" y="127.8">[5,9]</text>
<text x="60.5" y="130.4">[5,9]</text>
<text x="72.9" y="127.8">PI12</text>
<text x="72.9" y="130.4">PI13</text>
<text x="60.5" y="132.9">[5,9]</text>
<text x="72.9" y="132.9">PK7</text>
<text x="60.5" y="143.1">[5,9]</text>
<text x="60.5" y="138">[5,9]</text>
<text x="72.9" y="143.1">PG7</text>
<text x="72.9" y="138">PD13</text>
<text x="12.2" y="148.2">[5,9]</text>
<text x="24.7" y="148.2">PH5</text>
<text x="60.5" y="145.6">[5,9]</text>
<text x="72.9" y="145.6">PG3</text>
<text x="12.2" y="150.7">[5,9]</text>
<text x="24.7" y="150.7">PH4</text>
<text x="143.6" y="173.6">[5,9]</text>
<text x="156" y="173.6">NRST</text>
</g>
</svg>
